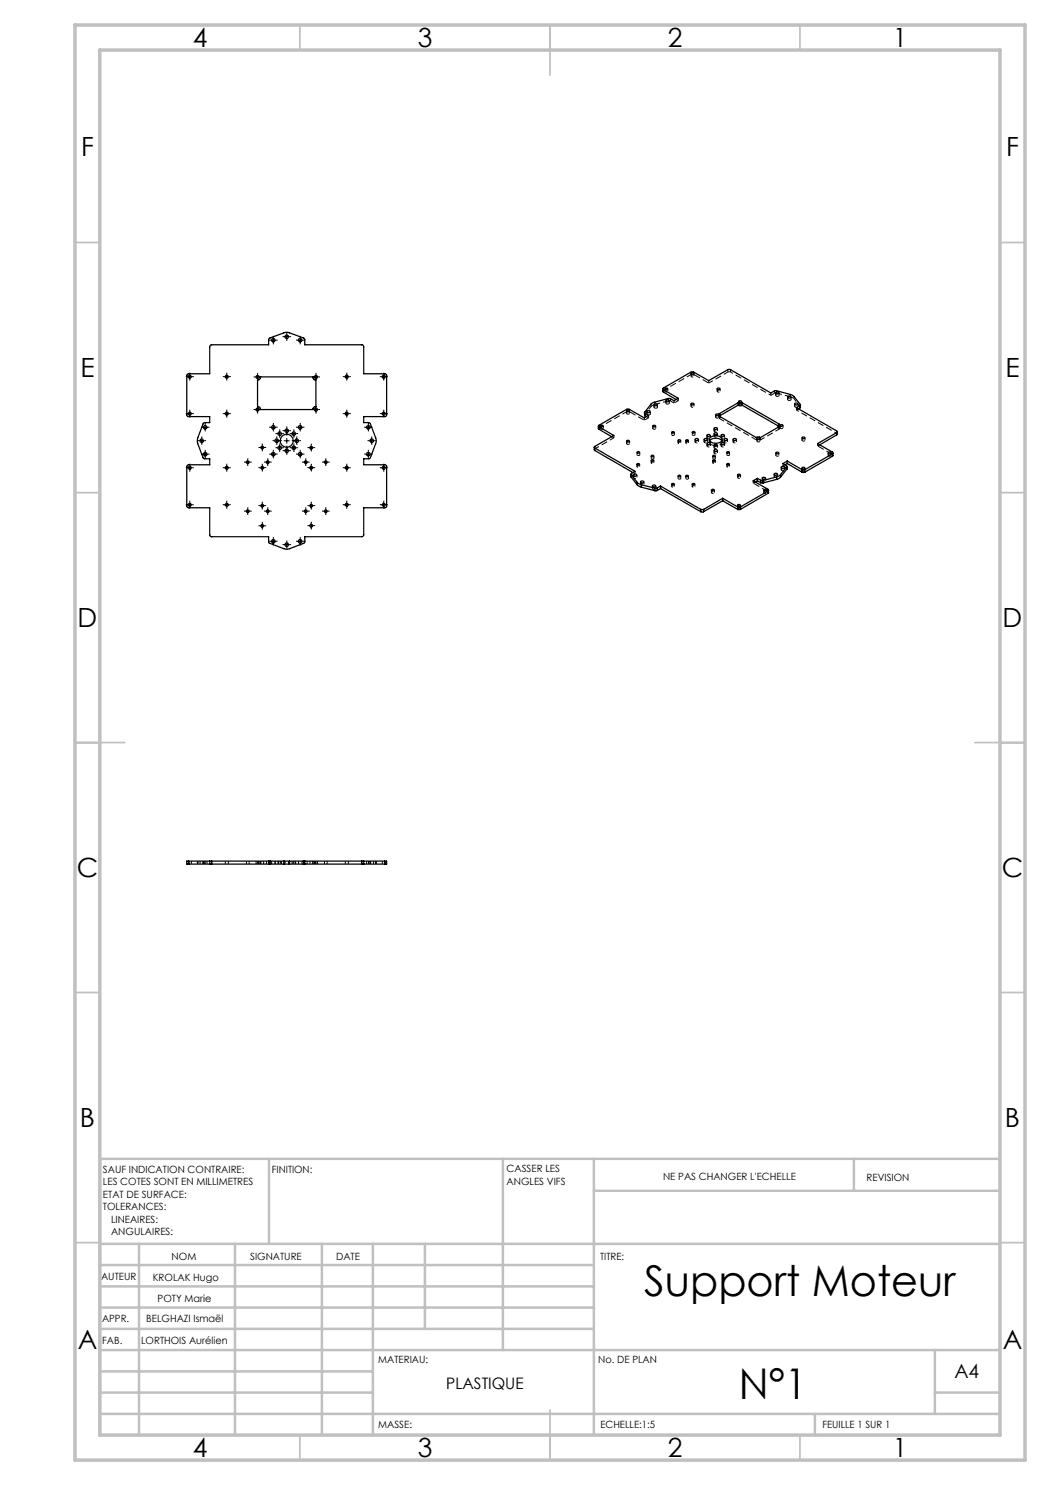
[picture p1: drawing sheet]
<svg xmlns="http://www.w3.org/2000/svg" width="210mm" height="297mm" viewBox="0 0 210 297" stroke-linecap="round" stroke-linejoin="round" font-family="sans-serif">
<g fill="none" stroke="#000" stroke-width=".2" stroke-dasharray="1.3 .6" stroke-linecap="butt">
<path d="M132.6 78.2l.1-.1M132.7 78.1v-.5M133 77.8v.4M133.6 78.2v-.4M133.7 79.7v.5M135.7 79.6v.5M138.2 74.7v.5M138.2 74.4v.5M138.2 74.9h.6M138.8 74.9v-.5M138.8 75.2v-.5M141.7 76.1v.5"/>
<path d="M143.4 77.8v.4M144 78.2v-.4M145.6 73.9v.5M145.6 74.4h.5M146.1 74.4v-.5M154.2 78.6v.5M154.9 78.2v.5M154.9 78.7l.4-.1M155.1 78.6v.5M155.3 78.6v-.5M155.8 79.1v-.5M157.5 79.4v.5"/>
<path d="M158 78.8v.5M158.2 79.9v-.5M158.8 79.8v-.5M118.9 89.9l.1-.1M119 89.8v-.5M119.7 85.7l.1-.2M119.8 85.5v-.5M120.1 85.2v.5M120.7 85.7v-.5M122.4 87.3l.4 .3M122.8 87.1v.5M125.3 88.2v.5"/>
<path d="M125.3 82.2v.5M125.3 81.8v.5M125.3 82.3h.6M125.9 82.3v-.5M125.9 88.7v-.5M125.9 82.7v-.5M126.2 95.3l.1-.2M126.3 95.1v-.5M126.7 95v.5M127 94.2v.5M127 94.7l-.4-.2M127.4 95.5v-.5"/>
<path d="M127.4 92.8v.5M127.4 90.5v.4M127.9 93.3v-.5M127.9 90.9v-.4M128.1 96.4v.5M128.8 96.9v-.5M128.9 83.6v.5M128.9 83v-.1M128.9 82.9v-.5M129.3 83.3l.4 .3M129.4 82.3v.5M129.7 83.1v.5"/>
<path d="M130.1 82.8v-.5M130.2 80.9v.4M130.2 92.1v.5M130.2 91.2v.5M130.5 97.2v.5M130.5 85.2v.5M130.8 92.6v-.5M130.8 91.7v-.5M130.8 80.9v.5M131 80.9v-.5M131.1 85.7v-.5M131.2 97.7v-.5"/>
<path d="M131.5 81.4v-.5M133.2 80.1v.5M133.7 80.2h.4M133.9 80.6v-.5M134.1 80.2v-.5M134.3 96.8v.5M134.3 86.5v.4M134.8 80.1v.5M134.9 97.3v-.5M134.9 86.9v-.4M135.6 95.2v.5M135.6 88.1v.5"/>
<path d="M135.7 80.1l-.5-.2M136.2 95.7v-.5M136.2 88.6v-.5M137.2 95.2v.5M137.2 88.1v.5M137.7 95.7v-.5M137.7 88.6v-.5M138.2 80.8v.5M138.4 96.8v.5M138.5 86.4v.5M138.8 81.3v-.5M139 97.3v-.5"/>
<path d="M139 86.9v-.5M139 87.9v.5M139.7 88.4v-.5M140.8 87.9v.5M141.4 88.7v.5M141.4 87.1v.5M141.5 88.4v-.5M141.9 87.9v.5M142.1 89.2v-.5M142.1 87.6v-.5M142.3 98v.5M142.5 92.1v.5"/>
<path d="M142.5 91.2v.5M142.8 90.1v.5M142.8 89v.5M142.8 86.7v.5M142.8 85.7v.5M142.9 98.5v-.5M143.1 92.6v-.5M143.1 91.7v-.5M143.1 83v.4M143.5 90.6v-.5M143.5 89.5v-.5M143.5 87.2v-.5"/>
<path d="M143.5 86.2v-.5M143.7 83.4v-.4M143.8 83.2v.5M143.8 83.7l.2-.1M143.8 82.7v.5M143.8 83.2l.3-.1M144 82.8v.5M144 83.3l.1 .1-.1 .2M144 83.3l-.2-.1M144 83.6v-.3M144.1 83.4v-.1M144.2 88.7v.5"/>
<path d="M144.2 87.1v.5M144.5 88.4v-.5M144.8 87.9v.5M144.9 89.2v-.5M144.9 87.6v-.5M145.4 92.8v.5M145.4 90.5v.4M145.5 88.4v-.5M145.9 93.3v-.5M145.9 90.9v-.4M146.6 87.9v.5M147.3 88.4v-.5"/>
<path d="M147.5 95v.5M147.7 80.3v.5M148.1 95.5v-.5M148.3 80.8v-.5M150.6 96.1v.5M151.1 96.4l-.5 .2M151.3 87.5v.5M151.4 87.7v.5M151.4 87.9h.6M151.4 87.4v.5M151.4 87.9l-.1 .1M152 87.9v-.5"/>
<path d="M152 88.2v-.5M152.1 88l-.1-.1M152.1 87.5v.5M152.4 95.6v.5M152.7 98v.5M153.1 96.1v-.5M153.3 98.5v-.5M153.6 97.9v.4M153.6 98.3l.1 .2M154.8 94.8v.5M155.2 90.6v.5M155.5 95.3v-.5"/>
<path d="M155.7 85.2l.2 .1M155.7 85.4v.2M155.8 91.1v-.5M155.8 85.7l.1 .1M155.8 85.4v-.5M155.8 85.7l-.1-.1 .1-.2M155.8 85.4l.1-.1M155.8 85.4v.3M155.9 85.3v.5M155.9 84.8v.5M156 85.1v.5M156.2 93.4v.5"/>
<path d="M156.6 92.7v.5M156.6 93.2l.4-.3M156.6 85.6v-.5M156.9 93.9v-.5M157.3 93.1v.5M157.3 93.6l.1 .2M158.9 80.8v.5M159.3 81.5v.5M159.6 81.3v-.5M159.7 81.8l-.4 .2M160.1 80.9v.5M160.4 93.6v.5"/>
<path d="M160.4 87.6v.4M161 94.1v-.5M161 88v-.4M163.5 88.7v.5M164 88.9l-.5 .3M165.6 90.6v.5M166.2 91.1v-.5M166.5 90.4v.5M166.5 90.9l.1 .2M167.3 86.2v.5M167.3 86.7l.2 .1M147.5 101v.5"/>
<path d="M148.1 101.5v-.5M37.7 172.2v.6M37.8 172.8v-.6M37.8 172.2v.6M38.3 172.8v-.6M39.5 172.2v.6M39.6 172.2v.6M39.6 172.8v-.6M40 172.2v.6M40.6 172.8v-.6M40.6 172.2v.6M40.7 172.2v.6"/>
<path d="M40.7 172.8v-.6M41 172.2v.6M41 172.8v-.6M41.4 172.8v-.6M42.4 172.8v-.6M45.1 172.2v.6M45.7 172.8v-.6M49.3 172.2v.6M49.8 172.8v-.6M51.2 172.2v.6M51.5 172.2v.6M51.7 172.2v.6"/>
<path d="M51.7 172.8v-.6M51.8 172.8v-.6M52.1 172.2v.6M52.2 172.2v.6M52.7 172.8v-.6M53.3 172.2v.6M53.8 172.8v-.6M54 172.8v-.6M54.3 172.2v.6M55 172.2v.6M55 172.8v-.6M55.6 172.2v.6"/>
<path d="M55.7 172.8v-.6M56.1 172.2v.6M56.3 172.8v-.6M56.8 172.2v.6M57 172.2v.6M57.7 172.8v-.6M57.9 172.8v-.6M58.4 172.2v.6M58.7 172.8v-.6M59 172.2v.6M59.1 172.8v-.6M59.7 172.2v.6"/>
<path d="M59.7 172.8v-.6M60.4 172.8v-.6M60.7 172.2v.6M60.9 172.2v.6M61.4 172.8v-.6M62 172.2v.6M62.5 172.8v-.6M62.6 172.2v.6M62.9 172.2v.6M63 172.8v-.6M63 172.2v.6M63.2 172.2v.6"/>
<path d="M63.5 172.8v-.6M64.9 172.2v.6M65.4 172.8v-.6M69.1 172.2v.6M69.7 172.8v-.6M72.4 172.2v.6M73.3 172.2v.6M73.7 172.8v-.6M73.7 172.2v.6M74 172.2v.6M74 172.8v-.6M74.1 172.2v.6"/>
<path d="M74.1 172.8v-.6M74.7 172.8v-.6M75.2 172.8v-.6M75.2 172.2v.6M75.3 172.8v-.6M76.5 172.2v.6M77 172.2v.6M77 172.8v-.6M77.1 172.8v-.6"/>
</g>
<g fill="none" stroke="#000" stroke-width=".25">
<path d="M42.1 69h11.6v-1.1l.2-.3 3-1.1h.6l3.4 1.2 .1 1.3h11.5l.1 .1 .1 .2v5.5h4.3l.3 .2v8.1l-.2 .2h-4.4v1.2h1l.4 .2 1.1 3.3-.1 .7-1.1 2.9-.2 .2h-1.1v1.2h4.3l.3 .1v8.2l-.3 .3h-4.3v5.4l-.1 .2-.2 .1h-11.4l-.1 1.3-3.4 1.3-.7-.2-2.9-1-.2-.3v-1.1h-11.4l-.2-.1-.2-.2v-5.4h-4.2l-.3-.3v-8.1l.3-.2h4.2v-1.2h-1l-.3-.2-1.2-3.4 1.2-3.5 .4-.2h.9v-1.2h-4.3l-.2-.2v-8.1l.3-.2h4.2v-5.5zM52.1 75.4h10.5v.2a.41 .41 0 0 0 .6 .3v5.4l-.5 .2-.1 .4h-10.5l-.1-.4-.5-.2v-5.4a.44 .44 0 0 0 .5-.1 .44 .44 0 0 0 .1-.4zM132.6 77.8l.1 .6M132.7 77.9l2.9 1.8-.8 .4-.8-.4h-.3l-3.1 .8-.4 .3-1.3 1.7 .1 .2M132.7 77.9l-.1-.1 .1-.2 5.6-3.2h.4l3 1.7 3.9-2.2h.3l8.3 4.7 .7-.5h.4l3.1 .9 .3 .2 1.4 1.7-.2 .2M132.7 77.9v.5M132.7 78.4l2.5 1.5M133 77.7a.26 .26 0 0 1 .3-.1 .26 .26 0 0 1 .1 .3h-.4zM138.3 74.6a.25 .25 0 0 1 .3 0 .25 .25 0 0 1 .1 .3 .25 .25 0 0 1-.4 .1 .25 .25 0 0 1 0-.4zM143.5 77.7a.25 .25 0 0 1 .3-.1 .25 .25 0 0 1 .1 .3 .25 .25 0 0 1-.3 .1 .25 .25 0 0 1-.1-.3zM155.2 78.5a.32 .32 0 0 1 .3-.1 .32 .32 0 0 1 .3 .3 .32 .32 0 0 1-.4 .1 .32 .32 0 0 1-.2-.3zM157.6 79.3a.33 .33 0 0 1 .3-.1 .33 .33 0 0 1 .3 .3 .33 .33 0 0 1-.4 .1 .33 .33 0 0 1-.2-.3z"/>
<path d="M118.9 89.5l.1 .6M119 89.6l8 4.7-.8 .6 1.3 1.6M119 89.6v.5M119 90.1l7.6 4.4M119.7 85.2l.1 .7M119.8 85.4l3 1.7-3.8 2.2-.1 .1 .1 .2M119.8 85.4v.5M119.8 85.9l2.5 1.4M120.1 85.1a.25 .25 0 0 1 .4-.1 .25 .25 0 0 1 0 .3h-.4zM125.3 82.1a.27 .27 0 0 1 .4-.1 .27 .27 0 0 1 .1 .3h-.4zM125.3 88.2a.26 .26 0 0 1 .4-.2 .26 .26 0 0 1 .1 .4h-.4zM126.2 95.3v.1"/>
<path d="M126.2 94.8v.6M126.2 95.4l1.3 1.6M126.7 94.9a.34 .34 0 0 1 .4-.1 .34 .34 0 0 1 .2 .3 .34 .34 0 0 1-.4 .1 .34 .34 0 0 1-.2-.3zM127.4 92.8a.25 .25 0 0 1 .3-.1 .25 .25 0 0 1 .1 .3h-.3zM127.5 96.5l.8 .4M127.5 90.4h.4a.23 .23 0 0 1-.2 .2 .23 .23 0 0 1-.2-.2zM127.5 97l.8 .4M127.5 96.5v.5M128.1 96.3a.34 .34 0 0 1 .4-.1 .34 .34 0 0 1 .2 .3 .34 .34 0 0 1-.4 .1 .34 .34 0 0 1-.2-.3zM128.3 96.9l2.7 .7M128.3 96.9v.5M128.3 97.4l2.7 .7"/>
<path d="M128.9 82.5l.1 .7M129 82.7l.7 .4-.9 .5-3-1.8h-.4l-5.7 3.3v.1l.1 .2M129 82.7v.5M129 83.2l.3 .1M129.5 82.2h.5a.31 .31 0 0 1-.2 .4 .31 .31 0 0 1-.4-.2zM130.2 92a.23 .23 0 0 1 .3-.1 .23 .23 0 0 1 .2 .3h-.4zM130.3 91.1l.4 .1a.23 .23 0 0 1-.2 .2 .23 .23 0 0 1-.2-.3zM130.5 97.1a.32 .32 0 0 1 .4-.1 .32 .32 0 0 1 .2 .3 .32 .32 0 0 1-.4 .1 .32 .32 0 0 1-.2-.3zM130.5 85.2l.1-.1a.25 .25 0 0 1 .3-.1 .25 .25 0 0 1 .1 .3h-.4zM130.8 80.9a.32 .32 0 0 1 .4-.1 .32 .32 0 0 1 .2 .3 .32 .32 0 0 1-.4 .1 .32 .32 0 0 1-.2-.3zM131 97.6v.5M131.4 97.6h-.4"/>
<path d="M131.4 98.1h-.4M131.4 97.6v.5M132.1 97.2l8.1 4.7M132.1 97.2l-.7 .4M132.1 97.2v.5M132.1 97.7l8.1 4.6M132.1 97.7l-.7 .4M133.2 80a.31 .31 0 0 1 .4-.1 .31 .31 0 0 1 .2 .4 .32 .32 0 0 1-.4 .1 .32 .32 0 0 1-.2-.4zM134.3 96.8a.25 .25 0 0 1 .3-.1 .25 .25 0 0 1 .2 .2l-.3 .1zM134.3 86.4a.24 .24 0 0 1 .3-.1 .24 .24 0 0 1 .2 .3h-.2zM135.6 88a.25 .25 0 0 1 .3-.1 .25 .25 0 0 1 .2 .3l-.4 .1zM135.6 95.1a.25 .25 0 0 1 .3-.1 .25 .25 0 0 1 .2 .3l-.4 .1z"/>
<path d="M137.2 95.1a.25 .25 0 0 1 .3-.1 .25 .25 0 0 1 .1 .3l-.3 .1zM137.2 88a.25 .25 0 0 1 .3-.1 .25 .25 0 0 1 .1 .3l-.3 .1zM138.3 80.7a.28 .28 0 0 1 .3-.1 .28 .28 0 0 1 .1 .3 .27 .27 0 0 1-.3 .1 .27 .27 0 0 1-.1-.3zM138.4 96.8a.25 .25 0 0 1 .3-.1 .25 .25 0 0 1 .2 .2l-.3 .1zM138.5 86.4a.23 .23 0 0 1 .3-.1 .23 .23 0 0 1 .1 .3h-.3zM139 87.8a.34 .34 0 0 1 .4-.1 .34 .34 0 0 1 .2 .3 .38 .38 0 0 1-.6-.2zM140.8 87.8a.34 .34 0 0 1 .4-.1 .34 .34 0 0 1 .2 .3 .38 .38 0 0 1-.6-.2zM141.4 88.6a.33 .33 0 0 1 .4-.1 .33 .33 0 0 1 .2 .3 .33 .33 0 0 1-.3 .1 .33 .33 0 0 1-.3-.3zM141.4 87a.35 .35 0 0 1 .4-.1 .35 .35 0 0 1 .2 .3 .34 .34 0 0 1-.4 .1 .34 .34 0 0 1-.2-.3zM141.9 88.2a1.66 1.66 0 0 1 2.5 0M142 87.6a1.69 1.69 0 0 1 2.4 .2 1.26 1.26 0 0 1-1.8 .8 .66 .66 0 0 1-.6-.3 .66 .66 0 0 1 0-.7zM142.3 98a.27 .27 0 0 1 .3-.2 .27 .27 0 0 1 .2 .4l-.5-.1z"/>
<path d="M142.6 92a.23 .23 0 0 1 .3-.1 .23 .23 0 0 1 .1 .3h-.4zM142.6 91.1l.5 .1a.23 .23 0 0 1-.3 .2 .23 .23 0 0 1-.2-.3zM142.8 90a.33 .33 0 0 1 .4-.1 .33 .33 0 0 1 .2 .3 .33 .33 0 0 1-.3 .1 .33 .33 0 0 1-.3-.3zM142.8 88.9a.29 .29 0 0 1 .4-.1 .29 .29 0 0 1 .1 .4h-.4zM142.8 85.6a.29 .29 0 0 1 .4-.2 .29 .29 0 0 1 .1 .5h-.4zM142.8 86.6a.33 .33 0 0 1 .4-.1 .33 .33 0 0 1 .2 .4 .33 .33 0 0 1-.3 .1 .33 .33 0 0 1-.3-.4zM143.2 82.9a.25 .25 0 0 1 .3-.1 .25 .25 0 0 1 .1 .3 .25 .25 0 0 1-.3 .1 .25 .25 0 0 1-.1-.3zM143.9 83.1l-.1 .1 7.5 4.3 .2-.1 .6 .1 3.8-2.2h-.1M143.9 83.1v.2M144 83v.4M144.3 87a.35 .35 0 0 1 .3-.1 .35 .35 0 0 1 .3 .3 .34 .34 0 0 1-.4 .1 .34 .34 0 0 1-.2-.3zM144.3 88.6a.33 .33 0 0 1 .3-.1 .33 .33 0 0 1 .3 .3 .33 .33 0 0 1-.4 .1 .33 .33 0 0 1-.2-.3z"/>
<path d="M144.5 99.7l3 1.7M144.5 99.7l-3.8 2.2M144.5 99.7v.5M144.8 87.8a.32 .32 0 0 1 .4-.1 .32 .32 0 0 1 .2 .3 .35 .35 0 0 1-.3 .1 .35 .35 0 0 1-.3-.3zM145.4 92.8a.23 .23 0 0 1 .3-.1 .23 .23 0 0 1 .1 .3h-.4zM145.4 90.4h.5a.23 .23 0 0 1-.3 .2 .23 .23 0 0 1-.2-.2zM146.6 87.8a.32 .32 0 0 1 .4-.1 .32 .32 0 0 1 .2 .3 .35 .35 0 0 1-.3 .1 .35 .35 0 0 1-.3-.3zM147.6 94.9a.28 .28 0 0 1 .3-.1 .28 .28 0 0 1 .2 .3 .27 .27 0 0 1-.4 .1 .27 .27 0 0 1-.1-.3zM147.6 80.5l-3.8 2.3 .2 .1-.1 .2M147.6 80.5l.1 .1M147.6 80.5v.5M147.6 81l-3.6 2.1"/>
<path d="M147.6 81l.1 .1M147.7 80.6h.6M147.7 80.3a.26 .26 0 0 1 .4-.2 .26 .26 0 0 1 .1 .4l-.4-.1zM147.7 81.1h.6M147.7 80.6v.5M148.3 80.6v.5M148.4 80.5l7.5 4.3-.3 .3 .2 .2M148.4 80.5l-.1 .1M148.4 80.5v.5M148.4 81l7.2 4.2M148.4 81l-.1 .1M151.4 87.6a.25 .25 0 0 1 .4-.1 .25 .25 0 0 1 .1 .4 .25 .25 0 0 1-.4 .1 .25 .25 0 0 1-.1-.4z"/>
<path d="M151.5 95.7l-.9 .5 3 1.7 .1 .1-.1 .2M151.5 95.7l.7 .4M151.5 95.7v.5M151.5 96.2l-.4 .2M151.5 96.2l.7 .4M152.2 96.1h.4M152.2 96.6h.4M152.2 96.1v.5M152.5 95.5a.35 .35 0 0 1 .4 0 .35 .35 0 0 1 .2 .3 .34 .34 0 0 1-.4 .1 .34 .34 0 0 1-.2-.4zM152.6 96.1v.5M152.8 98a.29 .29 0 0 1 .3-.2 .29 .29 0 0 1 .2 .3 .3 .3 0 0 1-.3 .1 .3 .3 0 0 1-.2-.2zM153.6 98.2l-5.5 3.2"/>
<path d="M153.6 98.2v.5M153.6 98.7l-5.5 3.2M153.7 98l-.1 .7M154.9 94.7a.29 .29 0 0 1 .4-.1 .29 .29 0 0 1 .1 .4h-.5zM155.2 90.5a.25 .25 0 0 1 .4-.1 .25 .25 0 0 1 0 .3 .25 .25 0 0 1-.3 .1 .25 .25 0 0 1-.1-.3zM155.3 95.4l-2.7 .7M155.3 95.4v.5M155.3 95.9l-2.7 .7M155.6 85.1v.3M155.8 85.3v.1M156 85a.27 .27 0 0 1 .4-.1 .27 .27 0 0 1 .1 .3h-.4zM156.1 94.9l-.8 .5"/>
<path d="M156.1 95.4l-.8 .5M156.1 94.9v.5M156.3 93.3a.31 .31 0 0 1 .4-.1 .31 .31 0 0 1 .1 .4 .32 .32 0 0 1-.3 .1 .32 .32 0 0 1-.2-.4zM157.3 93.9l-1.2 1.5M157.4 93.8l-.1 .1M157.4 93.3l-.1 .6M157.4 92.2l-.8 .5 .7 .4 .1 .2-1.3 1.6M157.4 92.2l3 1.7M157.4 92.2v.5M157.4 92.7l3 1.7M157.4 92.7l-.4 .3M159 80.7a.34 .34 0 0 1 .4-.1 .34 .34 0 0 1 .2 .3 .35 .35 0 0 1-.4 .1 .35 .35 0 0 1-.2-.3z"/>
<path d="M159.9 81.1l-.6 .4 8 4.7 .1 .1-.1 .2M159.9 81.1v.5M159.9 81.6l-.2 .2M160.1 81v.5l-.2 .1M160.4 93.9h.6M160.4 93.6a.26 .26 0 0 1 .4-.2 .26 .26 0 0 1 .1 .4h-.4zM160.4 94.4h.6M160.4 93.9v.5M160.4 87.5a.27 .27 0 0 1 .4-.1 .27 .27 0 0 1 .1 .3 .27 .27 0 0 1-.3 .1 .27 .27 0 0 1-.2-.3zM161 93.9v.5M165.6 90.6a.26 .26 0 0 1 .4-.2 .26 .26 0 0 1 .1 .3h-.4zM166.5 90.8l-5.5 3.1"/>
<path d="M166.5 90.8v.5M166.5 91.3l-5.5 3.1M166.6 90.6l-.1 .7M167.3 86.5l-3.8 2.2 3 1.7v.4M167.3 86.5v.5M167.3 87l-3.4 2M167.4 86.4l-.1 .6M140.2 101.9h.5M140.2 102.3h.5M140.2 101.9v.4M140.7 101.9v.4M144.5 100.2l-3.8 2.1"/>
<path d="M144.5 100.2l3 1.7M147.5 101.4h.6M147.5 101.9h.6M147.5 101.4v.5M147.6 100.9a.3 .3 0 0 1 .3 0 .3 .3 0 0 1 .2 .2 .27 .27 0 0 1-.4 .1 .27 .27 0 0 1-.1-.3zM148.1 101.4v.5M37.7 172.2h-.3v.6h.3M37.7 172.8h4.2M37.7 172.2h4.2M37.7 172.2v.6M41.9 172.8h.4M41.9 172.2h.4"/>
<path d="M41.9 172.2v.6M42.3 172.8h11.4M42.3 172.2h11.4M42.3 172.2v.6M53.7 172.8h.3M53.7 172.2h.3M53.7 172.2v.6M54 172.8h2.8M54 172.2h2.8M54 172.2v.6M56.8 172.8h1.1M56.8 172.2h1.1"/>
<path d="M56.8 172.2v.6M57.9 172.2v.6M57.9 172.8h2.8M57.9 172.2h2.8M60.7 172.8h.3M60.7 172.2h.3M60.7 172.2v.6M61 172.8h11.4M61 172.2h11.4M61 172.2v.6M72.4 172.8h.3M72.4 172.2h.3"/>
<path d="M72.4 172.2v.6M72.7 172.8h4.2M72.7 172.2h4.2M72.7 172.2v.6M76.9 172.2h.4v.6h-.4M76.9 172.2v.6"/>
<circle cx="37.9" cy="75.3" r=".3"/>
<circle cx="45.3" cy="75.3" r=".3"/>
<circle cx="51.5" cy="75.4" r=".3"/>
<circle cx="54.7" cy="68.1" r=".35"/>
<circle cx="57.3" cy="67.3" r=".35"/>
<circle cx="60" cy="68.1" r=".35"/>
<circle cx="63.2" cy="75.4" r=".3"/>
<circle cx="69.4" cy="75.3" r=".3"/>
<circle cx="76.8" cy="75.3" r=".3"/>
<circle cx="37.9" cy="82.7" r=".3"/>
<circle cx="37.9" cy="93.6" r=".3"/>
<circle cx="40.3" cy="88.2" r=".35"/>
<circle cx="41" cy="85.5" r=".35"/>
<circle cx="41" cy="90.8" r=".35"/>
<circle cx="45.3" cy="82.7" r=".3"/>
<circle cx="45.4" cy="93.6" r=".3"/>
<circle cx="49.5" cy="92.4" r=".27"/>
<circle cx="51.5" cy="81.9" r=".3"/>
<circle cx="52.5" cy="89.5" r=".28"/>
<circle cx="52.5" cy="93.5" r=".26"/>
<circle cx="53.5" cy="92.4" r=".27"/>
<circle cx="54.7" cy="85.5" r=".35"/>
<circle cx="54.7" cy="90.8" r=".35"/>
<circle cx="55.3" cy="88.2" r=".35"/>
<circle cx="55.9" cy="89.6" r=".35"/>
<circle cx="55.9" cy="86.7" r=".35"/>
<circle cx="57.3" cy="90.1" r=".34"/>
<circle cx="57.3" cy="86.1" r=".35"/>
<circle cx="57.3" cy="88.2" r="1.3"/>
<circle cx="58.8" cy="89.6" r=".35"/>
<circle cx="58.8" cy="86.7" r=".35"/>
<circle cx="59.4" cy="88.2" r=".35"/>
<circle cx="60" cy="90.8" r=".35"/>
<circle cx="60" cy="85.5" r=".35"/>
<circle cx="61.1" cy="92.4" r=".27"/>
<circle cx="62.2" cy="89.5" r=".27"/>
<circle cx="62.2" cy="93.5" r=".27"/>
<circle cx="63.2" cy="81.9" r=".3"/>
<circle cx="65.1" cy="92.4" r=".27"/>
<circle cx="69.3" cy="82.7" r=".3"/>
<circle cx="69.4" cy="93.6" r=".29"/>
<circle cx="73.7" cy="85.5" r=".36"/>
<circle cx="73.7" cy="90.8" r=".36"/>
<circle cx="74.3" cy="88.2" r=".35"/>
<circle cx="76.7" cy="93.6" r=".3"/>
<circle cx="76.8" cy="82.7" r=".3"/>
<circle cx="38" cy="101" r=".29"/>
<circle cx="45.4" cy="101" r=".29"/>
<circle cx="49.5" cy="102.2" r=".27"/>
<circle cx="52.4" cy="105.2" r=".27"/>
<circle cx="52.5" cy="101.1" r=".28"/>
<circle cx="53.5" cy="102.2" r=".27"/>
<circle cx="54.7" cy="108.3" r=".35"/>
<circle cx="57.3" cy="108.9" r=".35"/>
<circle cx="60" cy="108.3" r=".35"/>
<circle cx="61.1" cy="102.2" r=".27"/>
<circle cx="62.2" cy="105.1" r=".28"/>
<circle cx="62.2" cy="101.2" r=".27"/>
<circle cx="65.1" cy="102.2" r=".27"/>
<circle cx="69.3" cy="101" r=".28"/>
<circle cx="76.7" cy="101" r=".29"/>
</g>
<g fill="none" stroke="#000" stroke-width=".2" stroke-dasharray="1.3 .6" stroke-dashoffset=".8" stroke-linecap="butt">
<path d="M133.1 78.4l-.1-.1a.24 .24 0 0 1 .3-.2 .24 .24 0 0 1 .2 .3h-.4M138.3 75.4l-.1-.1a.24 .24 0 0 1 .3-.3 .24 .24 0 0 1 .2 .4h-.4M143.5 78.4v-.1a.24 .24 0 0 1 .2-.2 .24 .24 0 0 1 .2 .3h-.4M120.2 85.8a.26 .26 0 0 0 .3 .1 .26 .26 0 0 0 .1-.3 .26 .26 0 0 0-.3-.1 .26 .26 0 0 0-.1 .3M125.4 88.8a.26 .26 0 0 0 .3 .1 .26 .26 0 0 0 .2-.3 .26 .26 0 0 0-.4-.1 .26 .26 0 0 0-.1 .3M125.4 82.8a.26 .26 0 0 0 .3 .1 .26 .26 0 0 0 .2-.3 .26 .26 0 0 0-.4-.1 .26 .26 0 0 0-.1 .3M130.6 85.8a.26 .26 0 0 0 .4 .1 .26 .26 0 0 0 .1-.3 .26 .26 0 0 0-.3-.1 .26 .26 0 0 0-.2 .3M138.3 81.4l-.1-.1a.24 .24 0 0 1 .3-.2 .24 .24 0 0 1 .2 .3h-.4M142.4 98.6h-.1a.24 .24 0 0 1 .3-.3 .24 .24 0 0 1 .2 .3h-.4M143.2 83.6a.26 .26 0 0 0 .3 0 .26 .26 0 0 0 .2-.2 .26 .26 0 0 0-.3-.1 .26 .26 0 0 0-.2 .3M147.6 95.6h-.1a.24 .24 0 0 1 .3-.3 .24 .24 0 0 1 .2 .3h-.4M147.8 80.9a.26 .26 0 0 0 .3 .1 .26 .26 0 0 0 .2-.3 .26 .26 0 0 0-.3-.1 .26 .26 0 0 0-.2 .3"/>
<path d="M151.5 88.3a.26 .26 0 0 0 .3 .1 .26 .26 0 0 0 .1-.3 .26 .26 0 0 0-.3-.1 .26 .26 0 0 0-.1 .3M152.8 98.6a.24 .24 0 0 1 .2-.3 .24 .24 0 0 1 .2 .3h-.4M155.3 91.2a.26 .26 0 0 0 .3 .1 .26 .26 0 0 0 .1-.3 .26 .26 0 0 0-.3-.1 .26 .26 0 0 0-.1 .3M156.1 85.7a.26 .26 0 0 0 .3 .1 .26 .26 0 0 0 .1-.3 .26 .26 0 0 0-.3-.1 .26 .26 0 0 0-.1 .3M160.5 94.2a.26 .26 0 0 0 .3 .1 .26 .26 0 0 0 .1-.3 .26 .26 0 0 0-.3-.1 .26 .26 0 0 0-.1 .3M160.5 88.2a.26 .26 0 0 0 .3 0 .26 .26 0 0 0 .1-.3 .26 .26 0 0 0-.3 0 .26 .26 0 0 0-.1 .3M165.7 91.2a.26 .26 0 0 0 .3 .1 .26 .26 0 0 0 .2-.3 .26 .26 0 0 0-.3-.1 .26 .26 0 0 0-.2 .3M147.6 101.6h-.1a.24 .24 0 0 1 .3-.3 .24 .24 0 0 1 .2 .4l-.4-.1"/>
</g>
<path d="M138.8 74.9l2.9 1.7M128.9 84.1l-3-1.8M150.6 96.6l3 1.7M163.5 89.2l3 1.7" fill="none" stroke="#000" stroke-width=".2" stroke-dasharray="1.3 .6" stroke-dashoffset="-.1" stroke-linecap="butt"/>
<g fill="none" stroke="#000" stroke-width=".2" stroke-dasharray="1.3 .6" stroke-dashoffset=".9" stroke-linecap="butt">
<path d="M155.2 79.2a.3 .3 0 0 1 .3-.3 .3 .3 0 0 1 .3 .3h-.6M126.8 95.6a.29 .29 0 0 0 .4 .1 .29 .29 0 0 0 .1-.4 .29 .29 0 0 0-.4 0 .29 .29 0 0 0-.1 .3M128.2 97a.29 .29 0 0 0 .4 .1 .29 .29 0 0 0 .1-.4 .29 .29 0 0 0-.4-.1 .29 .29 0 0 0-.1 .4M129.5 83l-.1-.1a.3 .3 0 0 1 .3-.3 .3 .3 0 0 1 .3 .3l-.5 .1M130.6 97.8a.29 .29 0 0 0 .4 .1 .29 .29 0 0 0 .1-.4 .29 .29 0 0 0-.4 0 .29 .29 0 0 0-.1 .3M130.9 81.6l-.1-.1a.3 .3 0 0 1 .3-.3 .3 .3 0 0 1 .3 .4h-.5M133.3 80.8l-.1-.1a.3 .3 0 0 1 .3-.3 .3 .3 0 0 1 .3 .3l-.5 .1M139.1 88.5a.29 .29 0 0 0 .4 .1 .29 .29 0 0 0 .1-.4 .29 .29 0 0 0-.4 0 .29 .29 0 0 0-.1 .3M140.9 88.5a.29 .29 0 0 0 .4 .1 .29 .29 0 0 0 .1-.4 .29 .29 0 0 0-.4 0 .29 .29 0 0 0-.1 .3M141.5 89.3a.29 .29 0 0 0 .4 .1 .29 .29 0 0 0 .1-.4 .29 .29 0 0 0-.4 0 .29 .29 0 0 0-.1 .3M141.5 87.7a.29 .29 0 0 0 .4 .1 .29 .29 0 0 0 .1-.4 .29 .29 0 0 0-.4-.1 .29 .29 0 0 0-.1 .4M142.9 90.7a.29 .29 0 0 0 .4 .1 .29 .29 0 0 0 .1-.4 .29 .29 0 0 0-.4-.1 .29 .29 0 0 0-.1 .4"/>
<path d="M142.9 89.7a.29 .29 0 0 0 .4 .1 .29 .29 0 0 0 .1-.4 .29 .29 0 0 0-.4-.1 .29 .29 0 0 0-.1 .4M142.9 87.4a.29 .29 0 0 0 .4 0 .29 .29 0 0 0 .1-.3 .29 .29 0 0 0-.4-.1 .29 .29 0 0 0-.1 .4M142.9 86.3a.29 .29 0 0 0 .4 .1 .29 .29 0 0 0 .1-.4 .29 .29 0 0 0-.4 0 .29 .29 0 0 0-.1 .3M144.3 89.3a.29 .29 0 0 0 .4 .1 .29 .29 0 0 0 .1-.4 .29 .29 0 0 0-.4 0 .29 .29 0 0 0-.1 .3M144.3 87.7a.29 .29 0 0 0 .4 .1 .29 .29 0 0 0 .1-.4 .29 .29 0 0 0-.4-.1 .29 .29 0 0 0-.1 .4M144.9 88.5a.29 .29 0 0 0 .4 .1 .29 .29 0 0 0 .1-.4 .29 .29 0 0 0-.4 0 .29 .29 0 0 0-.1 .3M146.7 88.5a.29 .29 0 0 0 .4 .1 .29 .29 0 0 0 .1-.4 .29 .29 0 0 0-.4 0 .29 .29 0 0 0-.1 .3M152.5 96.3a.29 .29 0 0 0 .4 .1 .29 .29 0 0 0 .1-.4 .29 .29 0 0 0-.3-.1 .29 .29 0 0 0-.2 .4M154.9 95.5a.29 .29 0 0 0 .4 0 .29 .29 0 0 0 .1-.3 .29 .29 0 0 0-.4-.1 .29 .29 0 0 0-.1 .4M156.3 94.1a.29 .29 0 0 0 .4 .1 .29 .29 0 0 0 .1-.4 .29 .29 0 0 0-.3-.1 .29 .29 0 0 0-.2 .4M157.6 80h-.1a.3 .3 0 0 1 .4-.3 .3 .3 0 0 1 .3 .3h-.6M159 81.4v-.1a.3 .3 0 0 1 .3-.2 .3 .3 0 0 1 .3 .3h-.6"/>
</g>
<g fill="none" stroke="#000" stroke-width=".2" stroke-dasharray="1.3 .6" stroke-dashoffset=".7" stroke-linecap="butt">
<path d="M146.1 74.4l8.1 4.7M127.5 93.4h-.1a.22 .22 0 0 1 .3-.2 .22 .22 0 0 1 .1 .2h-.3M127.5 91.1l.4-.1a.22 .22 0 0 0-.2-.2 .22 .22 0 0 0-.2 .3M130.3 92.7v-.1a.22 .22 0 0 1 .2-.2 .22 .22 0 0 1 .2 .3h-.4M130.3 91.8l.5-.1a.22 .22 0 0 0-.3-.2 .22 .22 0 0 0-.2 .3M134.4 97.4a.22 .22 0 0 1 .2-.2 .22 .22 0 0 1 .2 .2h-.4M134.4 87.1l.5-.1a.22 .22 0 0 0-.3-.2 .22 .22 0 0 0-.2 .3M135.7 95.8l.4-.1a.22 .22 0 0 0-.2-.2 .22 .22 0 0 0-.2 .3M135.7 88.7l-.1-.1a.22 .22 0 0 1 .3-.2 .22 .22 0 0 1 .2 .3h-.4M137.2 95.8l.5-.1a.22 .22 0 0 0-.3-.2 .22 .22 0 0 0-.2 .3M137.2 88.7v-.1a.22 .22 0 0 1 .2-.2 .22 .22 0 0 1 .2 .3h-.4M138.5 97.4a.22 .22 0 0 1 .2-.2 .22 .22 0 0 1 .2 .2h-.4"/>
<path d="M138.5 87h.5a.22 .22 0 0 0-.3-.2 .22 .22 0 0 0-.2 .2M142.6 92.7v-.1a.22 .22 0 0 1 .2-.2 .22 .22 0 0 1 .2 .3h-.4M142.6 91.8l.5-.1a.22 .22 0 0 0-.3-.2 .22 .22 0 0 0-.2 .3M145.4 93.4a.22 .22 0 0 1 .2-.2 .22 .22 0 0 1 .2 .2h-.4M145.4 91.1l.5-.1a.22 .22 0 0 0-.3-.2 .22 .22 0 0 0-.2 .3M159.3 82l8 4.7"/>
</g>
<path d="M154.9 78.7l-.7 .4M126.3 95.1l.7-.4M134.1 80.2l.7 .4M157.3 93.6l-.7-.4" fill="none" stroke="#000" stroke-width=".2" stroke-dasharray="1.3 .6" stroke-dashoffset=".4" stroke-linecap="butt"/>
<path d="M132.7 78.1l5.5-3.2M145.6 74.4l-3.9 2.2M119 89.8l3.8-2.2M125.3 82.3l-5.5 3.2M155.9 85.8l-3.8 2.2" fill="none" stroke="#000" stroke-width=".2" stroke-dasharray="1.3 .6" stroke-dashoffset=".3" stroke-linecap="butt"/>
<path d="M155.3 78.6l2.7 .7M131 80.9l2.7-.7M142.2 88.9a1.6 1.6 0 0 0 2.3-.5l-.1-.3" fill="none" stroke="#000" stroke-width=".2" stroke-dasharray="1.3 .6" stroke-dashoffset=".2" stroke-linecap="butt"/>
<path d="M158 79.3l.8 .5M129.7 83.6l-.8 .5M130.2 81.3l.8-.4M135.7 80.1l-.9 .5M141.9 88.1v.5l.3 .3" fill="none" stroke="#000" stroke-width=".2" stroke-dasharray="1.3 .6" stroke-dashoffset=".5" stroke-linecap="butt"/>
<path d="M151.3 88l-7.5-4.3" fill="none" stroke="#000" stroke-width=".2" stroke-dasharray="1.3 .6" stroke-dashoffset=".1" stroke-linecap="butt"/>
<path d="M158.8 79.8l1.3 1.6M130.2 81.3l-1.3 1.6" fill="none" stroke="#000" stroke-width=".2" stroke-dasharray="1.3 .6" stroke-dashoffset=".6" stroke-linecap="butt"/>
<g fill="none" stroke="#000" stroke-width=".2" stroke-dasharray="30.5 1.3 1.3 1.3" stroke-linecap="butt">
<path d="M37.5 75.3h-.3M38 74.8v-.3M38 75.8v.3M38.5 75.3h.3M44.9 75.3h-.3M45.4 74.8v-.3M45.4 75.8v.3M45.9 75.3h.3M51 75.4h-.3M51.5 74.9v-.3M51.5 75.9v.3M52 75.4h.3"/>
<path d="M54.2 68h-.4M54.7 67.5v-.3M54.7 68.5v.4M55.2 68h.3M56.9 67.3h-.4M57.4 66.8v-.3M57.4 67.8v.4M57.9 67.3h.3M59.5 68h-.3M60 67.5v-.3M60 68.5v.4M60.5 68h.4"/>
<path d="M62.7 75.4h-.3M63.2 74.9v-.3M63.2 75.9v.3M63.7 75.4h.3M68.9 75.3h-.3M69.4 74.8v-.3M69.4 75.8v.3M69.9 75.3h.3M76.3 75.3h-.3M76.8 74.8v-.3M76.8 75.8v.3M77.3 75.3h.3"/>
<path d="M37.5 93.5h-.3M37.5 82.7h-.3M38 93v-.3M38 94v.3M38 82.2v-.3M38 83.2v.3M38.5 93.5h.3M38.5 82.7h.3M39.9 88.1h-.4M40.4 87.6v-.3M40.4 88.6v.4M40.5 90.8h-.3"/>
<path d="M40.5 85.4h-.3M40.9 88.1h.3M41 90.3v-.3M41 91.3v.4M41 84.9v-.3M41 85.9v.4M41.5 90.8h.4M41.5 85.4h.4M44.9 82.7h-.3M44.9 93.5h-.3M45.4 82.2v-.3M45.4 83.2v.3"/>
<path d="M45.4 93v-.3M45.4 94v.3M45.9 82.7h.3M45.9 93.5h.3M49.1 92.4h-.3M49.6 91.9v-.2M49.6 92.9v.3M50.1 92.4h.2M51 81.9h-.3M51.5 81.4v-.3M51.5 82.4v.3M52 89.5h-.3"/>
<path d="M52 93.5h-.3M52 81.9h.3M52.5 89v-.3M52.5 90v.3M52.5 93v-.2M52.5 94v.3M53 89.5h.2M53 93.5h.2M53.1 92.4h-.3M53.6 91.9v-.2M53.6 92.9v.3M54.1 92.4h.2"/>
<path d="M54.2 85.4h-.4M54.2 90.8h-.4M54.7 84.9v-.3M54.7 85.9v.4M54.7 90.3v-.3M54.7 91.3v.4M54.9 88.1h-.4M55.2 85.4h.3M55.2 90.8h.3M55.4 87.6v-.3M55.4 88.6v.4M55.4 86.7h-.3"/>
<path d="M55.4 89.5h-.3M55.9 88.1h.3M55.9 86.2v-.3M55.9 87.2v.4M55.9 89v-.3M55.9 90v.4M56.4 88.1h-.8M56.4 86.7h.4M56.4 89.5h.4M56.9 86.1h-.4M56.9 90.1h-.4M57.4 85.6v-.3"/>
<path d="M57.4 86.6v.4M57.4 89.6v-.3M57.4 90.6v.4M57.4 87.1v-.8M57.4 89.1v.8M57.9 86.1h.3M57.9 90.1h.3M58.3 89.5h-.4M58.3 86.7h-.4M58.4 88.1h.8M58.8 89v-.3M58.8 90v.4"/>
<path d="M58.8 86.2v-.3M58.8 87.2v.4M58.9 88.1h-.4M59.3 89.5h.3M59.3 86.7h.3M59.4 87.6v-.3M59.4 88.6v.4M59.5 90.8h-.3M59.5 85.4h-.3M59.9 88.1h.3M60 90.3v-.3M60 91.3v.4"/>
<path d="M60 84.9v-.3M60 85.9v.4M60.5 90.8h.4M60.5 85.4h.4M60.7 92.4h-.3M61.2 91.9v-.2M61.2 92.9v.3M61.7 92.4h.2M61.8 89.5h-.3M61.8 93.5h-.3M62.3 89v-.2M62.3 90v.3"/>
<path d="M62.3 93v-.2M62.3 94v.3M62.7 81.9h-.3M62.8 89.5h.2M62.8 93.5h.2M63.2 81.4v-.3M63.2 82.4v.3M63.7 81.9h.3M64.7 92.4h-.3M65.2 91.9v-.2M65.2 92.9v.3M65.7 92.4h.2"/>
<path d="M68.9 93.5h-.3M68.9 82.7h-.3M69.4 93v-.3M69.4 94v.3M69.4 82.2v-.3M69.4 83.2v.3M69.9 93.5h.3M69.9 82.7h.3M73.2 85.4h-.4M73.2 90.8h-.4M73.7 84.9v-.3M73.7 85.9v.4"/>
<path d="M73.7 90.3v-.3M73.7 91.3v.4M73.9 88.1h-.4M74.2 85.4h.3M74.2 90.8h.3M74.4 87.6v-.3M74.4 88.6v.4M74.9 88.1h.3M76.3 93.5h-.3M76.3 82.7h-.3M76.8 93v-.3M76.8 94v.3"/>
<path d="M76.8 82.2v-.3M76.8 83.2v.3M77.3 93.5h.3M77.3 82.7h.3M37.5 100.9h-.3M38 100.4v-.3M38 101.4v.3M38.5 100.9h.3M44.9 100.9h-.3M45.4 100.4v-.3M45.4 101.4v.3M45.9 100.9h.3"/>
<path d="M49.1 102.2h-.3M49.6 101.7v-.2M49.6 102.7v.3M50.1 102.2h.2M52 101.1h-.3M52 105.2h-.3M52.5 100.6v-.2M52.5 101.6v.3M52.5 104.7v-.3M52.5 105.7v.2M53 101.1h.2M53 105.2h.2"/>
<path d="M53.1 102.2h-.3M53.6 101.7v-.2M53.6 102.7v.3M54.1 102.2h.2M54.2 108.2h-.4M54.7 107.7v-.3M54.7 108.7v.4M55.2 108.2h.3M56.9 108.9h-.4M57.4 108.4v-.3M57.4 109.4v.4M57.9 108.9h.3"/>
<path d="M59.5 108.2h-.3M60 107.7v-.3M60 108.7v.4M60.5 108.2h.4M60.7 102.2h-.3M61.2 101.7v-.2M61.2 102.7v.3M61.7 102.2h.2M61.8 105.1h-.3M61.8 101.1h-.3M62.3 104.6v-.2M62.3 105.6v.3"/>
<path d="M62.3 100.6v-.2M62.3 101.6v.3M62.8 105.1h.2M62.8 101.1h.2M64.7 102.2h-.3M65.2 101.7v-.2M65.2 102.7v.3M65.7 102.2h.2M68.9 100.9h-.3M69.4 100.4v-.3M69.4 101.4v.3M69.9 100.9h.3"/>
<path d="M76.3 100.9h-.3M76.8 100.4v-.3M76.8 101.4v.3M77.3 100.9h.3"/>
</g>
<g fill="none" stroke="#000" stroke-width=".2">
<path d="M37.4 75.3h1.1M38 74.9v.9M44.8 75.3h1.1M45.3 74.9v.9M51 75.4h1M51.5 74.9v1M54.2 68h1M54.6 67.5v1M56.8 67.3h1.1M57.4 66.8v1M59.5 68h1M60 67.5v1"/>
<path d="M62.7 75.4h1M63.2 74.9v1M68.9 75.3h.9M69.4 74.9v.9M76.2 75.3h1.1M76.7 74.9v.9M37.4 93.6h1.1M37.4 82.7h1.1M38 82.2v1.1M38 93.1v.9M39.8 88.2h1.1M40.4 87.7v.9"/>
<path d="M40.5 85.5h1M40.5 90.8h1M41 84.9v1.1M41 90.3v1M44.8 93.6h1.1M44.8 82.7h1.1M45.3 82.2v1.1M45.3 93.1v.9M49 92.4h1.1M49.5 91.9v1.1M51 81.9h1M51.5 81.4v1"/>
<path d="M51.9 93.6h1.1M51.9 89.5h1.1M52.5 89v1M52.5 93v1M53.1 92.4h.9M53.6 91.9v1.1M54.2 85.5h1M54.2 90.8h1M54.6 84.9v1.1M54.6 90.3v1M54.9 88.2h.9M55.4 87.7v.9"/>
<path d="M55.4 89.6h1M55.4 86.7h1M55.9 86.3v.9M55.9 89.1v1M56.8 88.2h1.1M56.8 86.1h1.1M56.8 90.1h1.1M57.4 85.7v.9M57.4 87.7v.9M57.4 89.6v1.1M58.2 89.6h1.1M58.2 86.7h1.1"/>
<path d="M58.8 86.3v.9M58.8 89.1v1M58.8 88.2h1M59.3 87.7v.9M59.5 85.5h1M59.5 90.8h1M60 84.9v1.1M60 90.3v1M60.6 92.4h1M61.1 91.9v1.1M61.7 93.6h1.1M61.7 89.5h1.1"/>
<path d="M62.2 89v1M62.2 93v1M62.7 81.9h1M63.2 81.4v1M64.6 92.4h1.1M65.2 91.9v1.1M68.9 93.6h.9M68.9 82.7h.9M69.4 82.2v1.1M69.4 93.1v.9M73.2 85.5h1M73.2 90.8h1"/>
<path d="M73.7 84.9v1.1M73.7 90.3v1M73.8 88.2h1.1M74.3 87.7v.9M76.2 93.6h1.1M76.2 82.7h1.1M76.7 82.2v1.1M76.7 93.1v.9M37.4 101h1.1M38 100.5v1M44.8 101h1.1M45.3 100.5v1"/>
<path d="M49 102.2h1.1M49.5 101.7v1M51.9 101.1h1.1M51.9 105.2h1.1M52.5 100.6v1M52.5 104.7v1M53.1 102.2h.9M53.6 101.7v1M54.2 108.3h1M54.6 107.8v1M56.8 108.9h1.1M57.4 108.4v1.1"/>
<path d="M59.5 108.3h1M60 107.8v1M60.6 102.2h1M61.1 101.7v1M61.7 105.1h1.1M61.7 101.1h1.1M62.2 100.6v1M62.2 104.6v1.1M64.6 102.2h1.1M65.2 101.7v1M68.9 101h.9M69.4 100.5v1"/>
<path d="M76.2 101h1.1M76.7 100.5v1"/>
</g>
<g fill="none" stroke="#c0c0c0" stroke-width=".35">
<path d="M60 5v5M110 5v10M160 5v5M15 48.5h5M200 48.5h5M15 98.5h5M200 98.5h5M15 148.5h10M195 148.5h10M15 198.5h5M200 198.5h5M15 248.5h5"/>
<path d="M200 248.5h5M60 287v5M110 282v10M160 287v5"/>
</g>
<g fill="none" stroke="#c0c0c0" stroke-width=".5">
<path d="M53.8 231.8v17M100.6 231.8v38.2M118.8 231.8v55.2M118.8 238.2h81.2M170.8 231.8v6.4M200 231.8h-180v55.2M20 248.8h180M20 257.3h98.8M20 253h98.8M27.8 248.8v38.2M47 248.8v38.2M64.4 248.8v38.2"/>
<path d="M74.6 248.8v38.2M85 248.8v17M20 265.8h98.8M20 261.5h98.8M20 278.5h54.6M20 274.3h54.6M20 270h180M187 278.5h13M187 270v12.8M20 282.8h180M163 282.8v4.2"/>
</g>
<path d="M15 5h190v287h-190zM20 10h180v277h-180z" fill="none" stroke="#c0c0c0" stroke-width=".7"/>
<g font-size="8.5">
<text x="128.8" y="259.3">Support Moteur</text>
<text x="147.8" y="279.7">N°1</text>
</g>
<g font-size="5.3">
<text x="38.5" y="9.5">4</text>
<text x="83.5" y="9.5">3</text>
<text x="133.5" y="9.5">2</text>
<text x="178.5" y="9.5">1</text>
<text x="16.2" y="31.3">F</text>
<text x="201.2" y="31.3">F</text>
<text x="16.1" y="75.5">E</text>
<text x="201.1" y="75.5">E</text>
<text x="15.5" y="125.5">D</text>
<text x="200.5" y="125.5">D</text>
<text x="15.4" y="175.5">C</text>
<text x="200.4" y="175.5">C</text>
<text x="16" y="225.5">B</text>
<text x="201" y="225.5">B</text>
<text x="15.5" y="269.8">A</text>
<text x="200.5" y="269.8">A</text>
<text x="38.5" y="291.5">4</text>
<text x="83.5" y="291.5">3</text>
<text x="133.5" y="291.5">2</text>
<text x="178.5" y="291.5">1</text>
</g>
<text font-size="3.9" x="190.9" y="275.5">A4</text>
<text font-size="3.2" x="89.2" y="277.9">PLASTIQUE</text>
<g font-size="2">
<text x="20.6" y="234.6">SAUF INDICATION CONTRAIRE:</text>
<text x="20.6" y="237.1">LES COTES SONT EN MILLIMETRES</text>
<text x="20.6" y="239.6">ETAT DE SURFACE:</text>
<text x="54.4" y="234.6">FINITION:</text>
<text x="101.3" y="234.5">CASSER LES</text>
<text x="101.3" y="237">ANGLES VIFS</text>
<text x="132.6" y="236">NE PAS CHANGER L'ECHELLE</text>
<text x="173.3" y="236.2">REVISION</text>
<text x="20.6" y="242.1">TOLERANCES:</text>
<text x="22.2" y="244.6">LINEAIRES:</text>
<text x="22.2" y="247.1">ANGULAIRES:</text>
<text x="34.3" y="252">NOM</text>
<text x="50" y="251.9">SIGNATURE</text>
<text x="67.2" y="251.9">DATE</text>
<text x="120" y="251.9">TITRE:</text>
<text x="20.2" y="256.1">AUTEUR</text>
<text x="30.6" y="256.1">KROLAK Hugo</text>
<text x="31.5" y="260.3">POTY Marie</text>
<text x="20.4" y="264.4">APPR.</text>
<text x="20.5" y="268.8">FAB.</text>
<text x="28.2" y="268.8">LORTHOIS Aurélien</text>
<text x="29.3" y="264.4">BELGHAZI Ismaël</text>
<text x="75.6" y="272.5">MATERIAU:</text>
<text x="119.6" y="272.5">No. DE PLAN</text>
<text x="75.6" y="285.5">MASSE:</text>
<text x="120.1" y="285.6">ECHELLE:1:5</text>
<text x="164.5" y="285.6">FEUILLE 1 SUR 1</text>
</g>
</svg>
